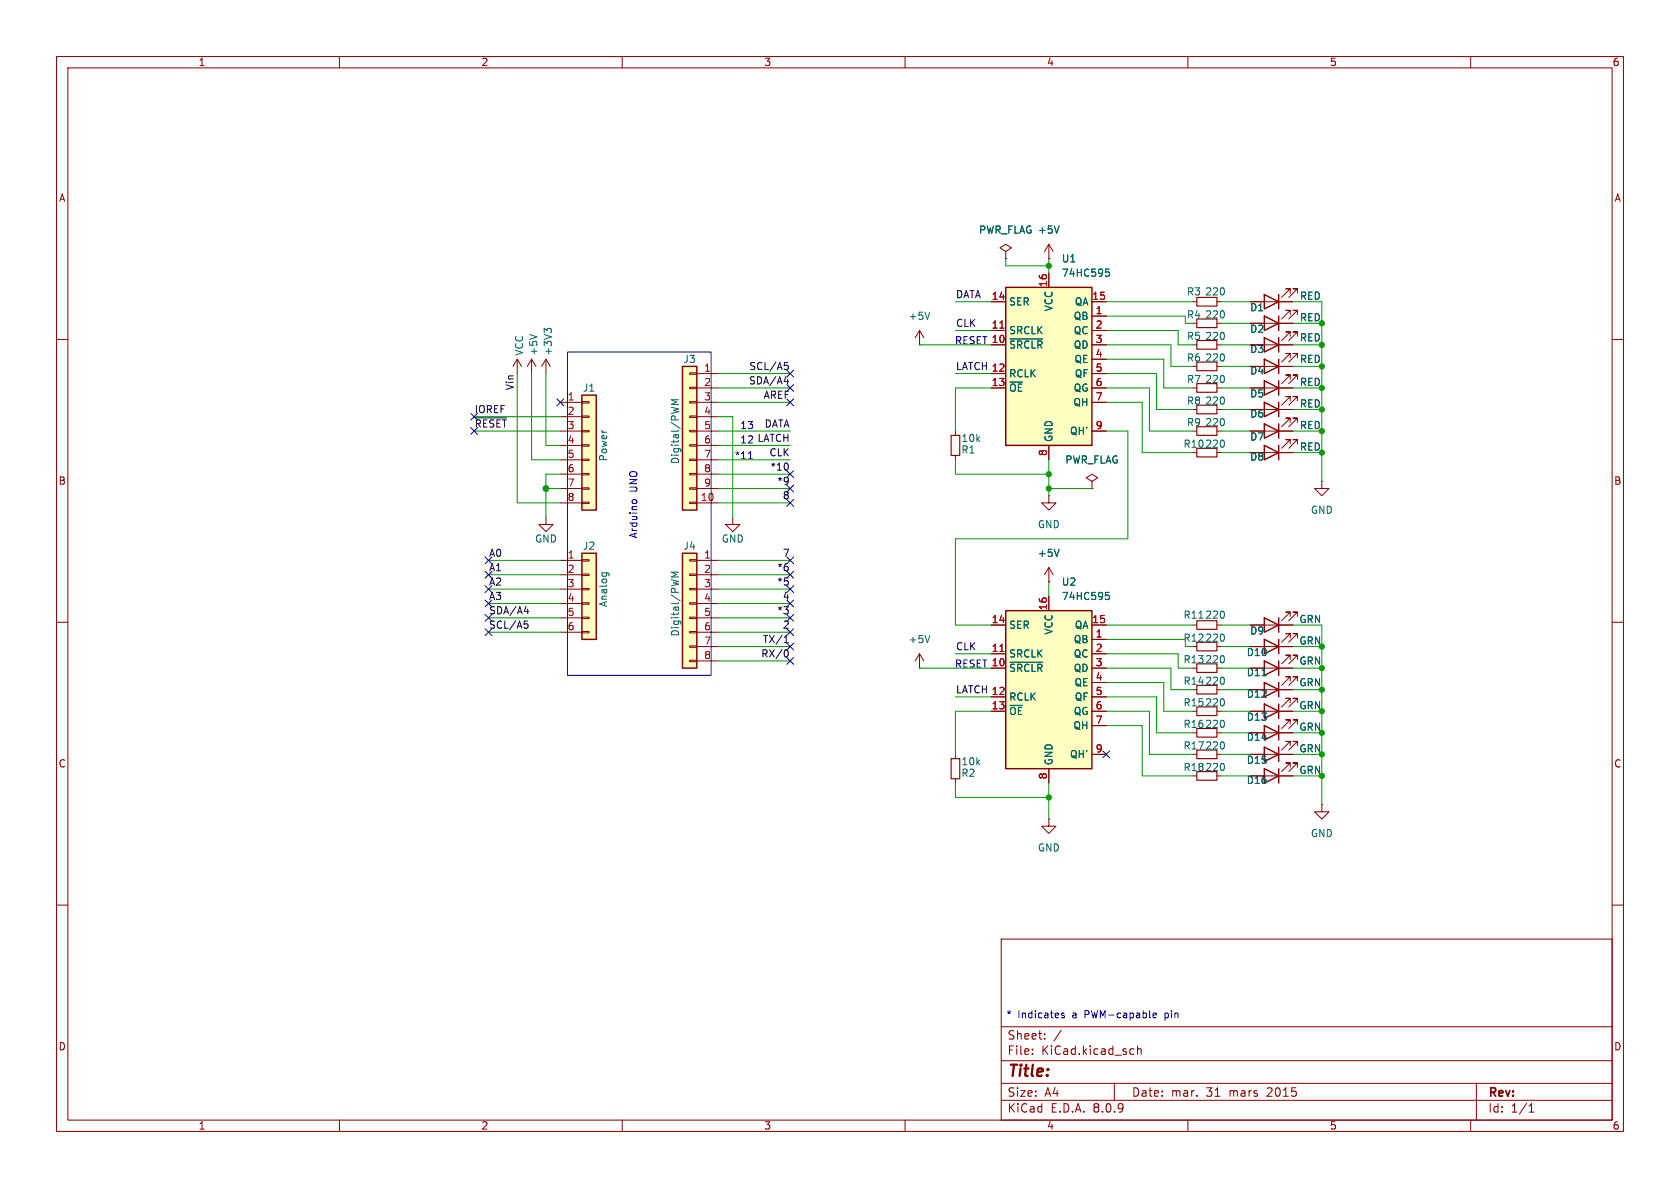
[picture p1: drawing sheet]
<svg xmlns="http://www.w3.org/2000/svg" width="297mm" height="210mm" viewBox="0 0 297 210" stroke-linecap="round" stroke-linejoin="round" font-family="sans-serif">
<g fill="none" stroke="#840000" stroke-width=".18">
<path d="M10 10h277v190h-277zM12 12h273v186h-273zM60 10v2M110 10v2M160 10v2M210 10v2M260 10v2M185.4 45.7h.1M185.4 43.2l-.7 1.3M185.4 43.2v2.5M185.4 43.2l.8 1.3M10 60h2"/>
<path d="M285 60h2M185.4 87.6v1.3h1.3l-1.3 1.3-1.3-1.3h1.3M185.4 87.6h.1M193 85.1l1.1-.6-1.1-.7-1 .7 1 .6v1.3M193 86.4h.1M10 110h2M285 110h2M210.8 137.2h.8M215.1 137.2h.8M10 160h2M177 166h108v32h-108zM285 160h2"/>
<path d="M60 198v2M110 198v2M160 198v2M177 194.5h108M177 191.5h108M177 187.5h108M177 181.5h108M182.5 186.3v.1M182.5 185.5v.1M184.7 183.6v.1M184.7 182.8v.1M187.6 182.1l-1.3 2"/>
<path d="M197 191.5v3M200 185.4l.5 .1M200.5 186.3l-.5 .1M201.1 185.5l.2-.1 .4 .1v.9M201.1 184.9v1.5M210 198v2M260 198v2M261 191.5v6.5M270.3 196.6h.9M270.3 195.5l.4-.4v1.5"/>
</g>
<path d="M211.6 136.4h3.5v1.5h-3.5z" fill="none" stroke="#840000" stroke-width=".2"/>
<path d="M187.2 39.9l-.4 1.3" fill="none" stroke="#006464" stroke-width=".18"/>
<path d="M177.8 50.8h15.2v27.9h-15.2z" fill="#ffffc2"/>
<path d="M177.8 50.8h15.2v27.9h-15.2z" fill="none" stroke="#840000" stroke-width=".25"/>
<g fill="none" stroke="#840000" stroke-width=".18">
<path d="M175.3 58.4h2.5M175.3 53.3h2.5M185.4 48.3v2.5M193 55.9h2.6M193 58.4h2.6M193 53.3h2.6M175.3 61h2.5M175.3 66h2.5M175.3 68.6h2.5M185.4 78.7v2.6M193 61h2.6M193 66h2.6"/>
<path d="M193 68.6h2.6M193 63.5h2.6M193 71.1h2.6M193 76.2h2.6M210.8 110.5h.8M215.1 110.5h.8M168.9 133.4v.7M168.9 137.7v.7"/>
</g>
<path d="M178.5 59.9h5.8M195.5 47.6h.6M195.6 48.1h.3l.2 .2-.1 .5h-.4M212 109.3h.7" fill="none" stroke="#006464" stroke-width=".18"/>
<path d="M176.8 58h.7" fill="none" stroke="#a90000" stroke-width=".18"/>
<path d="M211.6 109.7h3.5v1.6h-3.5zM168.1 134.1h1.6v3.6h-1.6z" fill="none" stroke="#840000" stroke-width=".2"/>
<path d="M177.8 108h15.2v27.9h-15.2z" fill="#ffffc2"/>
<path d="M177.8 108h15.2v27.9h-15.2z" fill="none" stroke="#840000" stroke-width=".25"/>
<g fill="none" stroke="#840000" stroke-width=".18">
<path d="M168.9 76.2v.8M96.5 91.4v1.3h1.3l-1.3 1.3-1.3-1.3h1.3M168.9 80.5v.8M175.3 118.1h2.5M175.3 115.6h2.5M175.3 110.5h2.5M185.4 105.4v2.6M193 113h2.6M193 118.1h2.6M193 115.6h2.6M193 110.5h2.6M210.8 114.3h.8"/>
<path d="M215.1 114.3h.8M175.3 123.2h2.5M175.3 125.7h2.5M185.4 135.9v2.5M193 123.2h2.6M193 125.7h2.6M193 120.7h2.6M193 128.3h2.6M193 133.4h2.6M210.8 129.5h.8M215.1 129.5h.8"/>
</g>
<path d="M178.5 117.1h5.8M195.5 104.7h.6M195.6 105.2h.3l.2 .2-.1 .5-.4 .1" fill="none" stroke="#006464" stroke-width=".18"/>
<path d="M176.8 115.2h.7" fill="none" stroke="#a90000" stroke-width=".18"/>
<path d="M168.1 77h1.6v3.5h-1.6zM211.6 113.5h3.5v1.6h-3.5zM211.6 128.8h3.5v1.5h-3.5z" fill="none" stroke="#840000" stroke-width=".2"/>
<path d="M120.6 97.8h2.6v20.3h-2.6z" fill="#ffffc2"/>
<g fill="none" stroke="#840000" stroke-width=".18">
<path d="M121.9 98.9h1.3v.3h-1.3zM123.2 99.1h3.8M121.9 116.7h1.3v.3h-1.3zM121.9 114.2h1.3v.2h-1.3zM121.9 111.6h1.3v.3h-1.3zM121.9 109.1h1.3v.2h-1.3zM121.9 106.6h1.3v.2h-1.3zM121.9 104h1.3v.3h-1.3zM121.9 101.5h1.3v.2h-1.3zM123.2 101.6h3.8M123.2 104.1h3.8M123.2 106.7h3.8"/>
<path d="M123.2 109.2h3.8M123.2 111.8h3.8M123.2 114.3h3.8M123.2 116.8h3.8"/>
</g>
<path d="M120.6 97.8h2.6v20.3h-2.6z" fill="none" stroke="#840000" stroke-width=".25"/>
<path d="M120 101.1h-1.3l.9 .5-.9 .4h1.3" fill="none" stroke="#006464" stroke-width=".18"/>
<path d="M102.9 69.9h2.5v20.3h-2.5z" fill="#ffffc2"/>
<g fill="none" stroke="#840000" stroke-width=".18">
<path d="M99.1 71.1h3.8M99.1 73.7h3.8M99.1 76.2h3.8M99.1 78.7h3.8M102.9 78.6h1.2v.3h-1.2zM102.9 76.1h1.2v.2h-1.2zM102.9 73.5h1.2v.3h-1.2zM102.9 71h1.2v.2h-1.2zM99.1 81.3h3.8M99.1 83.8h3.8M99.1 86.4h3.8M99.1 88.9h3.8"/>
<path d="M102.9 88.8h1.2v.2h-1.2zM102.9 86.2h1.2v.3h-1.2zM102.9 83.7h1.2v.2h-1.2zM102.9 81.2h1.2v.2h-1.2z"/>
</g>
<path d="M102.9 69.9h2.5v20.3h-2.5z" fill="none" stroke="#840000" stroke-width=".25"/>
<path d="M102.9 97.8h2.5v15.2h-2.5z" fill="#ffffc2"/>
<g fill="none" stroke="#840000" stroke-width=".18">
<path d="M177.8 44.5l1-.7-1-.6-1 .6 1 .7v1.2M177.8 45.7h.1M223.5 76.2h5.1M228.1 74.7v-.8h-.8h.8l-1.5 1.5M228.1 78.5v-.8h-.8h.8l-1.5 1.5M229.4 74.7v-.8h-.8h.8l-1.6 1.5M229.4 78.5v-.8h-.8h.8l-1.6 1.5M99.1 99.1h3.8M102.9 98.9h1.2v.3h-1.2zM210.8 80h.8M215.1 80h.8M223.5 80h5.1"/>
<path d="M233.7 85.1v1.3h1.2l-1.2 1.2-1.3-1.2h1.3M233.7 85.1h.1M99.1 101.6h3.8M99.1 104.1h3.8M99.1 106.7h3.8M99.1 109.2h3.8M99.1 111.8h3.8M102.9 111.6h1.2v.3h-1.2zM102.9 109.1h1.2v.2h-1.2zM102.9 106.6h1.2v.2h-1.2zM102.9 104h1.2v.3h-1.2zM102.9 101.5h1.2v.2h-1.2z"/>
<path d="M185.4 102.9h.1M185.4 100.3l-.7 1.3M185.4 100.3v2.6M185.4 100.3l.8 1.3M210.8 118.1h.8M215.1 118.1h.8M210.8 133.4h.8M210.8 121.9h.8M215.1 133.4h.8M215.1 121.9h.8M223.5 125.7h5.1M223.5 121.9h5.1"/>
<path d="M223.5 129.5h5.1M228.1 124.2v-.8h-.8h.8l-1.5 1.6M228.1 120.4v-.8h-.8h.8l-1.5 1.6M228.1 128v-.7h-.8h.8l-1.5 1.5M229.4 124.2v-.8h-.8h.8l-1.6 1.6M229.4 120.4v-.8h-.8h.8l-1.6 1.6M229.4 128v-.7h-.8h.8l-1.6 1.5"/>
</g>
<path d="M223.5 74.9l2.6 1.3-2.6 1.3zM223.5 78.7l2.6 1.3-2.6 1.3zM226.1 74.9v2.6M226.1 78.7v2.6M102.9 97.8h2.5v15.2h-2.5zM223.5 124.5l2.6 1.2-2.6 1.3zM223.5 120.7l2.6 1.2-2.6 1.3zM223.5 128.3l2.6 1.2-2.6 1.3zM226.1 120.7v2.5M226.1 124.5v2.5M226.1 128.3v2.5" fill="none" stroke="#840000" stroke-width=".25"/>
<path d="M187.2 97.1l-.4 1.3M106.4 101.3h1l.3 .2M106.5 101.3l-.1 .3M107.2 101.3l.1 .3" fill="none" stroke="#006464" stroke-width=".18"/>
<path d="M211.6 79.2h3.5v1.6h-3.5zM211.6 117.3h3.5v1.6h-3.5zM211.6 132.6h3.5v1.5h-3.5zM211.6 121.2h3.5v1.5h-3.5z" fill="none" stroke="#840000" stroke-width=".2"/>
<path d="M120.6 64.8h2.6v25.4h-2.6z" fill="#ffffc2"/>
<g fill="none" stroke="#840000" stroke-width=".18">
<path d="M162.6 58.4l-.8 1.3M162.6 58.4v2.6M162.6 58.4l.7 1.3M175.3 53.3h2.5M175.3 58.4h2.5M177.8 45.7h.1M185.4 45.7h.1M185.4 48.3v2.5M193 53.3h2.6M193 55.9h2.6M193 58.4h2.6M210.8 57.2h.8"/>
<path d="M210.8 53.3h.8M215.1 57.2h.8M215.1 53.3h.8M221 53.3h7.6M223.5 57.2h5.1M228.1 55.6v-.7h-.8h.8l-1.5 1.5M228.1 59.4v-.7h-.8h.8l-1.5 1.5M228.1 51.8v-.7h-.8h.8l-1.5 1.5M229.4 55.6v-.7h-.8h.8l-1.6 1.5M229.4 59.4v-.7h-.8h.8l-1.6 1.5M229.4 51.8v-.7h-.8h.8l-1.6 1.5M91.4 63.5l-.7 1.3"/>
<path d="M91.4 63.5v2.5M91.4 63.5l.8 1.3M94 63.5l-.8 1.3M94 63.5v2.5M94 63.5l.7 1.3M96.5 63.5l-.7 1.3M96.5 63.5v2.5M96.5 63.5l.8 1.3M121.9 78.6h1.3v.3h-1.3zM121.9 76.1h1.3v.2h-1.3zM121.9 73.5h1.3v.3h-1.3zM121.9 71h1.3v.2h-1.3z"/>
<path d="M121.9 68.5h1.3v.2h-1.3zM121.9 65.9h1.3v.3h-1.3zM123.2 66h3.8M123.2 68.6h3.8M123.2 71.1h3.8M123.2 73.7h3.8M123.2 76.2h3.8M123.2 78.7h3.8M162.6 61h.1M175.3 66h2.5M175.3 68.6h2.5M175.3 61h2.5"/>
<path d="M185.4 78.7v2.6M193 66h2.6M193 68.6h2.6M193 71.1h2.6M193 76.2h2.6M193 61h2.6M193 63.5h2.6M210.8 68.6h.8M210.8 76.2h.8M210.8 61h.8M210.8 72.4h.8M210.8 64.8h.8"/>
<path d="M215.1 68.6h.8M215.1 76.2h.8M215.1 61h.8M215.1 72.4h.8M215.1 64.8h.8M223.5 68.6h5.1M223.5 61h5.1M223.5 72.4h5.1M223.5 64.8h5.1M226.1 76.2h2.5M228.1 70.9v-.8h-.8h.8l-1.5 1.5M228.1 67.1v-.8h-.8h.8l-1.5 1.5"/>
<path d="M228.1 63.2v-.7h-.8h.8l-1.5 1.5M229.4 70.9v-.8h-.8h.8l-1.6 1.5M229.4 67.1v-.8h-.8h.8l-1.6 1.5M229.4 63.2v-.7h-.8h.8l-1.6 1.5M121.9 88.8h1.3v.2h-1.3zM121.9 86.2h1.3v.3h-1.3zM121.9 83.7h1.3v.2h-1.3zM121.9 81.2h1.3v.2h-1.3zM123.2 88.9h3.8M123.2 81.3h3.8M123.2 83.8h3.8M123.2 86.4h3.8"/>
<path d="M129.5 91.4v1.3h1.3l-1.3 1.3-1.2-1.3h1.2M193 86.4h.1M226.1 80h2.5M162.6 118.1h.1M162.6 115.6v2.5M162.6 115.6l-.8 1.2M162.6 115.6l.7 1.2M175.3 118.1h2.5M175.3 110.5h2.5M175.3 115.6h2.5M185.4 102.9h.1M185.4 105.4v2.6"/>
<path d="M193 118.1h2.6M193 110.5h2.6M193 113h2.6M193 115.6h2.6M223.5 118.1h5.1M223.5 114.3h5.1M223.5 110.5h5.1M228.1 116.6v-.8h-.8h.8l-1.5 1.5M228.1 112.8v-.8h-.8h.8l-1.5 1.5M228.1 109v-.8h-.8h.8l-1.5 1.5M229.4 116.6v-.8h-.8h.8l-1.6 1.5M229.4 112.8v-.8h-.8h.8l-1.6 1.5"/>
<path d="M229.4 109v-.8h-.8h.8l-1.6 1.5M175.3 125.7h2.5M175.3 123.2h2.5M185.4 135.9v2.5M193 125.7h2.6M193 133.4h2.6M193 123.2h2.6M193 120.7h2.6M193 128.3h2.6M210.8 125.7h.8M215.1 125.7h.8M223.5 133.4h5.1"/>
<path d="M223.5 137.2h5.1M226.1 125.7h2.5M226.1 129.5h2.5M226.1 121.9h2.5M228.1 131.8v-.7h-.8h.8l-1.5 1.5M228.1 135.6v-.7h-.8h.8l-1.5 1.5M229.4 131.8v-.7h-.8h.8l-1.6 1.5M229.4 135.6v-.7h-.8h.8l-1.6 1.5M185.4 144.8v1.3h1.3l-1.3 1.2-1.3-1.2h1.3M185.4 144.8h.1M233.7 142.2v1.3h1.2l-1.2 1.3-1.3-1.3h1.3M233.7 142.2h.1"/>
</g>
<g fill="none" stroke="#840000" stroke-width=".25">
<path d="M223.5 55.9l2.6 1.3-2.6 1.2zM223.5 59.7l2.6 1.3-2.6 1.2zM223.5 52.1l2.6 1.2-2.6 1.3zM226.1 52.1v2.5M226.1 55.9v2.5M226.1 59.7v2.5M120.6 64.8h2.6v25.4h-2.6zM223.5 71.1l2.6 1.3-2.6 1.3zM223.5 67.3l2.6 1.3-2.6 1.3zM223.5 63.5l2.6 1.3-2.6 1.2zM226.1 63.5v2.5M226.1 67.3v2.6"/>
<path d="M226.1 71.1v2.6M223.5 116.8l2.6 1.3-2.6 1.3zM223.5 113l2.6 1.3-2.6 1.3zM223.5 109.2l2.6 1.3-2.6 1.3zM226.1 109.2v2.6M226.1 113v2.6M226.1 116.8v2.6M223.5 132.1l2.6 1.3-2.6 1.2zM223.5 135.9l2.6 1.3-2.6 1.2zM226.1 132.1v2.5M226.1 135.9v2.5"/>
</g>
<g fill="none" stroke="#006464" stroke-width=".18">
<path d="M187.2 39.9l-.4 1.3M93.6 59.1l1.3 .5M96.7 58.5l-.5-.5v.8M96.7 58.3l.2-.3h.3l.3 .3M164.4 55.2l-.4 1.3M178.5 59.9h5.8M195.5 47.6h.6M195.6 48.1h.3l.2 .2-.1 .5h-.4M120 70.7h-1.3l.9 .4-.9 .4h1.3M187.2 97.1l-.4 1.3M164.4 112.3l-.4 1.3M178.5 117.1h5.8"/>
<path d="M195.5 104.7h.6M195.6 105.2h.3l.2 .2-.1 .5-.4 .1M223.1 119.5h.8"/>
</g>
<path d="M211.6 52.6h3.5v1.5h-3.5zM211.6 56.4h3.5v1.5h-3.5zM211.6 60.2h3.5v1.5h-3.5zM211.6 67.8h3.5v1.5h-3.5zM211.6 75.4h3.5v1.6h-3.5zM211.6 71.6h3.5v1.6h-3.5zM211.6 64h3.5v1.5h-3.5zM211.6 125h3.5v1.5h-3.5z" fill="none" stroke="#840000" stroke-width=".2"/>
<g fill="none" stroke="#0f0f0f" stroke-width=".18">
<path d="M84 73.9h5.5M138.6 67.5h.8M138.7 64.1h.6M138.8 64.6h.3l.3 .2-.2 .5h-.4M139.2 67v.9M139.3 82.1v.8M92.7 109.8h.6M92.7 108.1h.8M92.8 110.3h.3l.3 .2-.1 .4-.5 .2M93.3 107.7v.8M138.6 113.6h.8M138.8 112.6l.2-.3v1.3"/>
<path d="M138.9 114.9a.68 .68 0 0 1 .5 .6 .68 .68 0 0 1-.5 .6"/>
</g>
<path d="M100.3 62.2h25.4v57.2h-25.4zM111.7 88.8l.1-.3 .2-.2 .5 .1 .1 .4M132.3 81.1h.7M188.1 179.1h-.3l-.2 .2 .1 .1 .4 .2v.3h-.5M203.8 179.5l.6-.1v-.3h-.4l-.2 .2 .1 .6h.5" fill="none" stroke="#0000c2" stroke-width=".18"/>
<g fill="none" stroke="#009600" stroke-width=".18">
<path d="M168.9 53.3h6.4M168.9 58.4h6.4M177.8 45.7v1.3h7.6M185.4 45.7v2.6M195.6 53.3h15.2M195.6 58.4h12.7v2.6h2.5M195.6 55.9h13.9v1.3h1.3M215.9 53.3h5.1M215.9 57.2h5.1M228.6 53.3h5.1v31.8M228.6 57.2h5.1M83.8 76.2h15.3"/>
<path d="M83.8 73.7h15.3M91.4 66v22.9h7.7M94 66v15.3h5.1M96.5 66v12.7h2.6M127 68.6h12.7M127 76.2h12.7M127 66h12.7M127 78.7h12.7M127 73.7h2.5v17.7M127 71.1h12.7M162.6 61h12.7M168.9 66h6.4"/>
<path d="M175.3 68.6h-6.4v7.6M195.6 68.6h7.6v7.6h7.6M195.6 63.5h10.1v5.1h5.1M195.6 76.2h3.8v19.1h-30.5v15.2h6.4M195.6 66h8.9v6.4h6.3M195.6 71.1h6.3v8.9h8.9M195.6 61h11.4v3.8h3.8M215.9 68.6h5.1M215.9 76.2h5.1M215.9 72.4h5.1M215.9 61h5.1M215.9 64.8h5.1"/>
<path d="M228.6 68.6h5.1M228.6 76.2h5.1M228.6 72.4h5.1M228.6 61h5.1M228.6 64.8h5.1M86.4 99.1h12.7M96.5 86.4h2.6M99.1 83.8h-2.6v7.6M127 81.3h12.7M127 83.8h12.7M127 99.1h12.7M127 86.4h12.7"/>
<path d="M127 88.9h12.7M168.9 81.3v2.5h16.5M185.4 81.3v6.3M185.4 86.4h7.6M215.9 80h5.1M228.6 80h5.1M86.4 104.1h12.7M86.4 101.6h12.7M86.4 111.8h12.7M86.4 106.7h12.7M86.4 109.2h12.7M127 104.1h12.7"/>
<path d="M127 101.6h12.7M127 111.8h12.7M127 106.7h12.7M127 109.2h12.7M127 116.8h12.7M127 114.3h12.7M162.6 118.1h12.7M168.9 115.6h6.4M185.4 102.9v2.5M195.6 113h13.9v1.3h1.3M195.6 115.6h12.7v2.5h2.5M195.6 118.1h11.4v3.8h3.8"/>
<path d="M195.6 110.5h15.2M215.9 114.3h5.1M215.9 110.5h5.1M215.9 118.1h5.1M228.6 110.5h5.1v31.7M228.6 114.3h5.1M228.6 118.1h5.1M168.9 138.4v2.6h16.5M168.9 123.2h6.4M175.3 125.7h-6.4v7.7M185.4 138.4v6.4M195.6 128.3h6.3v8.9h8.9"/>
<path d="M195.6 123.2h8.9v6.3h6.3M195.6 125.7h7.6v7.7h7.6M195.6 120.7h10.1v5h5.1M215.9 133.4h5.1M215.9 137.2h5.1M215.9 121.9h5.1M215.9 129.5h5.1M215.9 125.7h5.1M228.6 133.4h5.1M228.6 137.2h5.1M228.6 121.9h5.1M228.6 129.5h5.1"/>
<path d="M228.6 125.7h5.1"/>
</g>
<g fill="none" stroke="#000084" stroke-width=".18">
<path d="M83.2 73.1l1.2 1.2M83.2 75.6l1.2 1.2M84.4 73.1l-1.2 1.2M84.4 75.6l-1.2 1.2M98.5 70.5l1.2 1.2M99.7 70.5l-1.2 1.2M139.1 68l1.2 1.2M139.1 70.5l1.2 1.2M139.1 65.4l1.2 1.2M140.3 68l-1.2 1.2M140.3 70.5l-1.2 1.2M140.3 65.4l-1.2 1.2"/>
<path d="M85.8 98.5l1.2 1.2M87 98.5l-1.2 1.2M139.1 83.2l1.2 1.2M139.1 98.5l1.2 1.2M139.1 88.3l1.2 1.2M139.1 85.8l1.2 1.2M140.3 83.2l-1.2 1.2M140.3 98.5l-1.2 1.2M140.3 88.3l-1.2 1.2M140.3 85.8l-1.2 1.2M85.8 101l1.2 1.2M85.8 106.1l1.2 1.2"/>
<path d="M85.8 108.6l1.2 1.2M85.8 111.2l1.2 1.2M85.8 103.5l1.2 1.2M87 101l-1.2 1.2M87 106.1l-1.2 1.2M87 108.6l-1.2 1.2M87 111.2l-1.2 1.2M87 103.5l-1.2 1.2M139.1 103.5l1.2 1.2M139.1 116.2l1.2 1.2M139.1 101l1.2 1.2M139.1 106.1l1.2 1.2"/>
<path d="M139.1 113.7l1.2 1.2M139.1 108.6l1.2 1.2M139.1 111.2l1.2 1.2M140.3 103.5l-1.2 1.2M140.3 116.2l-1.2 1.2M140.3 101l-1.2 1.2M140.3 106.1l-1.2 1.2M140.3 113.7l-1.2 1.2M140.3 108.6l-1.2 1.2M140.3 111.2l-1.2 1.2M195 132.7l1.2 1.3M196.2 132.7l-1.2 1.3"/>
</g>
<path d="M176.8 58h.7M176.8 115.2h.7" fill="none" stroke="#a90000" stroke-width=".18"/>
<g fill="#009600" stroke="#009600" stroke-width=".18">
<circle cx="185.4" cy="141" r=".46"/>
<circle cx="185.4" cy="83.8" r=".46"/>
<circle cx="233.7" cy="121.9" r=".46"/>
<circle cx="233.7" cy="125.7" r=".46"/>
<circle cx="233.7" cy="137.2" r=".46"/>
<circle cx="233.7" cy="129.5" r=".46"/>
<circle cx="233.7" cy="133.4" r=".46"/>
<circle cx="233.7" cy="76.2" r=".46"/>
<circle cx="233.7" cy="80" r=".46"/>
<circle cx="233.7" cy="114.3" r=".46"/>
<circle cx="233.7" cy="118.1" r=".46"/>
<circle cx="233.7" cy="57.2" r=".46"/>
<circle cx="233.7" cy="64.8" r=".46"/>
<circle cx="233.7" cy="68.6" r=".46"/>
<circle cx="233.7" cy="61" r=".46"/>
<circle cx="233.7" cy="72.4" r=".46"/>
<circle cx="185.4" cy="86.4" r=".46"/>
<circle cx="185.4" cy="47" r=".46"/>
<circle cx="96.5" cy="86.4" r=".51"/>
</g>
<text font-size="2.8" fill="#840000" x="178" y="190.9">Title:</text>
<g font-size="2.1" fill="#840000">
<text x="178" y="184">Sheet:</text>
<text x="178" y="186.7">File:</text>
<text x="184.1" y="186.7">KiCad.kicad_sch</text>
<text x="178" y="196.9">KiCad</text>
<text x="178" y="194.1">Size:</text>
<text x="184.7" y="194.1">A4</text>
<text x="185.7" y="196.9">E.D.A.</text>
<text x="193.3" y="196.9">8.0.9</text>
<text x="200" y="194.1">Date:</text>
<text x="207" y="194.1">mar.</text>
<text x="213.3" y="194.1">31</text>
<text x="217.5" y="194.1">mars</text>
<text x="224.3" y="194.1">2015</text>
<text x="263" y="194.3">Rev:</text>
<text x="263" y="196.9">Id:</text>
<text x="267.1" y="196.9">1/1</text>
</g>
<g font-size="1.8" fill="#840000">
<text x="35" y="11.9">1</text>
<text x="85" y="11.9">2</text>
<text x="135" y="11.9">3</text>
<text x="185" y="11.9">4</text>
<text x="235" y="11.9">5</text>
<text x="285" y="11.9">6</text>
<text x="10.3" y="35.9">A</text>
<text x="285.3" y="35.9">A</text>
<text x="220.9" y="59">D2</text>
<text x="220.9" y="62.6">D3</text>
<text x="220.9" y="70.5">D5</text>
<text x="220.9" y="66.4">D4</text>
<text x="220.9" y="74">D6</text>
<text x="220.9" y="78.1">D7</text>
<text x="220.9" y="81.6">D8</text>
<text x="10.3" y="85.9">B</text>
<text x="285.3" y="85.9">B</text>
<text x="220.9" y="112.4">D9</text>
<text x="220.3" y="119.7">D11</text>
<text x="220.3" y="116.2">D10</text>
<text x="220.3" y="123.5">D12</text>
<text x="220.3" y="127.6">D13</text>
<text x="220.3" y="131.2">D14</text>
<text x="10.3" y="135.9">C</text>
<text x="220.3" y="135.2">D15</text>
<text x="285.3" y="135.9">C</text>
<text x="220.3" y="138.8">D16</text>
<text x="10.3" y="185.9">D</text>
<text x="285.3" y="185.9">D</text>
<text x="35" y="199.9">1</text>
<text x="85" y="199.9">2</text>
<text x="135" y="199.9">3</text>
<text x="185" y="199.9">4</text>
<text x="235" y="199.9">5</text>
<text x="285" y="199.9">6</text>
</g>
<g font-size="1.8" fill="#006464">
<text x="173" y="41.5">PWR_FLAG +5V</text>
<text x="187.6" y="46.6">U1</text>
<text x="187.6" y="49.1">74HC595</text>
<text x="209.7" y="52.4">R3</text>
<text x="213" y="52.4">220</text>
<text x="229.7" y="53.2">RED</text>
<text x="160.5" y="56.7">+5V</text>
<text x="178.3" y="59.3">SRCLK</text>
<text x="178.3" y="54.2">SER</text>
<text x="186.3" y="55.1" transform="rotate(-90 186.3 55.1)">VCC</text>
<text x="189.7" y="56.7">QB</text>
<text x="189.7" y="59.3">QC</text>
<text x="189.9" y="54.2">QA</text>
<text x="209.7" y="56.5">R4</text>
<text x="213" y="56.5">220</text>
<text x="220.9" y="55.2">D1</text>
<text x="229.7" y="57">RED</text>
<text x="92.7" y="63" transform="rotate(-90 92.7 63)">VCC</text>
<text x="95.2" y="63" transform="rotate(-90 95.2 63)">+5V</text>
<text x="97.8" y="63" transform="rotate(-90 97.8 63)">+3V3</text>
<text x="120.7" y="64.4">J3</text>
<text x="178.3" y="61.8">~{SRCLR}</text>
<text x="189.7" y="61.8">QD</text>
<text x="189.8" y="64.4">QE</text>
<text x="209.7" y="60.3">R5</text>
<text x="209.7" y="64.1">R6</text>
<text x="213" y="60.3">220</text>
<text x="213" y="64.1">220</text>
<text x="229.7" y="60.6">RED</text>
<text x="229.7" y="64.4">RED</text>
<text x="102.9" y="69.4">J1</text>
<text x="178.3" y="66.9">RCLK</text>
<text x="178.3" y="69.4">~{OE}</text>
<text x="189.7" y="72">QH</text>
<text x="189.7" y="69.4">QG</text>
<text x="189.9" y="66.9">QF</text>
<text x="209.7" y="67.9">R7</text>
<text x="209.7" y="71.7">R8</text>
<text x="213" y="67.9">220</text>
<text x="213" y="71.7">220</text>
<text x="229.7" y="68.4">RED</text>
<text x="189.1" y="77.1">QH'</text>
<text x="209.7" y="75.5">R9</text>
<text x="213" y="75.5">220</text>
<text x="229.7" y="76">RED</text>
<text x="229.7" y="72.2">RED</text>
<text x="107.5" y="81.7" transform="rotate(-90 107.5 81.7)">Power</text>
<text x="120.2" y="82.1" transform="rotate(-90 120.2 82.1)">Digital/PWM</text>
<text x="169.9" y="80.4">R1</text>
<text x="169.9" y="78.3">10k</text>
<text x="186.3" y="78.2" transform="rotate(-90 186.3 78.2)">GND</text>
<text x="188.2" y="82.1">PWR_FLAG</text>
<text x="209.1" y="79.3">R10</text>
<text x="213" y="79.3">220</text>
<text x="229.7" y="79.9">RED</text>
<text x="183.4" y="93.6">GND</text>
<text x="231.6" y="91">GND</text>
<text x="94.5" y="96.1">GND</text>
<text x="102.9" y="97.4">J2</text>
<text x="120.7" y="97.4">J4</text>
<text x="127.5" y="96.1">GND</text>
<text x="183.4" y="98.7">+5V</text>
<text x="107.5" y="107.4" transform="rotate(-90 107.5 107.4)">Analog</text>
<text x="187.6" y="103.7">U2</text>
<text x="187.6" y="106.3">74HC595</text>
<text x="120.2" y="112.6" transform="rotate(-90 120.2 112.6)">Digital/PWM</text>
<text x="160.5" y="113.9">+5V</text>
<text x="178.3" y="111.4">SER</text>
<text x="186.3" y="112.3" transform="rotate(-90 186.3 112.3)">VCC</text>
<text x="189.7" y="113.9">QB</text>
<text x="189.9" y="111.4">QA</text>
<text x="209.1" y="109.6">R11</text>
<text x="209.1" y="113.6">R12</text>
<text x="213" y="109.6">220</text>
<text x="213" y="113.6">220</text>
<text x="229.6" y="110.3">GRN</text>
<text x="178.3" y="119">~{SRCLR}</text>
<text x="178.3" y="116.4">SRCLK</text>
<text x="189.7" y="116.4">QC</text>
<text x="189.7" y="119">QD</text>
<text x="209.1" y="117.4">R13</text>
<text x="213" y="117.4">220</text>
<text x="229.6" y="117.7">GRN</text>
<text x="229.6" y="114.1">GRN</text>
<text x="178.3" y="124.1">RCLK</text>
<text x="189.8" y="121.5">QE</text>
<text x="189.9" y="124.1">QF</text>
<text x="209.1" y="121.3">R14</text>
<text x="209.1" y="125.1">R15</text>
<text x="213" y="121.3">220</text>
<text x="213" y="125.1">220</text>
<text x="229.6" y="125.6">GRN</text>
<text x="229.6" y="121.5">GRN</text>
<text x="178.3" y="126.6">~{OE}</text>
<text x="189.7" y="129.1">QH</text>
<text x="189.7" y="126.6">QG</text>
<text x="209.1" y="128.9">R16</text>
<text x="213" y="128.9">220</text>
<text x="229.6" y="129.4">GRN</text>
<text x="169.9" y="137.5">R2</text>
<text x="169.9" y="135.5">10k</text>
<text x="186.3" y="135.4" transform="rotate(-90 186.3 135.4)">GND</text>
<text x="189.1" y="134.2">QH'</text>
<text x="209.1" y="136.5">R18</text>
<text x="209.1" y="132.7">R17</text>
<text x="213" y="136.5">220</text>
<text x="213" y="132.7">220</text>
<text x="229.6" y="133.2">GRN</text>
<text x="229.6" y="137">GRN</text>
<text x="231.6" y="148.2">GND</text>
<text x="183.4" y="150.7">GND</text>
</g>
<g font-size="1.8" fill="#0f0f0f">
<text x="168.9" y="52.8">DATA</text>
<text x="168.9" y="57.9">CLK</text>
<text x="132.4" y="65.5">SCL/A5</text>
<text x="168.9" y="65.5">LATCH 12</text>
<text x="90.9" y="69.1" transform="rotate(-90 90.9 69.1)">Vin</text>
<text x="132.3" y="68">SDA/A4</text>
<text x="134.9" y="70.6">AREF</text>
<text x="83.8" y="75.7">~{RESET}</text>
<text x="83.8" y="73.1">IOREF</text>
<text x="135.1" y="75.7">DATA</text>
<text x="135.9" y="80.7">CLK</text>
<text x="136.1" y="83.3">*10</text>
<text x="137.3" y="85.8">*9</text>
<text x="138.3" y="88.4">8</text>
<text x="86.4" y="101.1">A1</text>
<text x="86.4" y="98.5">A0</text>
<text x="137.3" y="101.1">*6</text>
<text x="138.3" y="98.5">7</text>
<text x="86.4" y="106.1">A3</text>
<text x="86.4" y="103.6">A2</text>
<text x="137.3" y="103.6">*5</text>
<text x="138.3" y="106.1">4</text>
<text x="86.4" y="111.2">SCL/A5</text>
<text x="86.4" y="108.7">SDA/A4</text>
<text x="134.8" y="113.8">TX/1</text>
<text x="137.3" y="108.7">*3</text>
<text x="138.3" y="111.2">2</text>
<text x="134.5" y="116.3">RX/0</text>
<text x="168.9" y="115">CLK</text>
<text x="168.9" y="122.7">LATCH 12</text>
</g>
<g font-size="1.8" fill="#a90000">
<text x="175.2" y="53.1">14</text>
<text x="185.2" y="50.8" transform="rotate(-90 185.2 50.8)">16</text>
<text x="193" y="53.1">15</text>
<text x="175.2" y="58.2">11</text>
<text x="193.6" y="55.6">1</text>
<text x="193.6" y="58.2">2</text>
<text x="124.4" y="65.8">1</text>
<text x="175.2" y="60.7">10</text>
<text x="175.2" y="65.8">12</text>
<text x="193.6" y="60.7">3</text>
<text x="193.6" y="63.2">4</text>
<text x="193.6" y="65.8">5</text>
<text x="100.3" y="70.9">1</text>
<text x="124.4" y="68.3">2</text>
<text x="124.4" y="70.9">3</text>
<text x="175.2" y="68.3">13</text>
<text x="193.6" y="68.3">6</text>
<text x="193.6" y="70.9">7</text>
<text x="100.3" y="73.4">2</text>
<text x="100.3" y="75.9">3</text>
<text x="124.4" y="73.4">4</text>
<text x="124.4" y="75.9">5</text>
<text x="193.6" y="75.9">9</text>
<text x="100.3" y="78.5">4</text>
<text x="100.3" y="81">5</text>
<text x="100.3" y="83.6">6</text>
<text x="124.4" y="78.5">6</text>
<text x="124.4" y="81">7</text>
<text x="124.4" y="83.6">8</text>
<text x="185.2" y="80.7" transform="rotate(-90 185.2 80.7)">8</text>
<text x="100.3" y="86.1">7</text>
<text x="100.3" y="88.6">8</text>
<text x="123.8" y="88.6">10</text>
<text x="124.4" y="86.1">9</text>
<text x="100.3" y="98.8">1</text>
<text x="100.3" y="101.3">2</text>
<text x="124.4" y="98.8">1</text>
<text x="124.4" y="101.3">2</text>
<text x="100.3" y="103.9">3</text>
<text x="100.3" y="106.4">4</text>
<text x="124.4" y="103.9">3</text>
<text x="124.4" y="106.4">4</text>
<text x="185.2" y="108" transform="rotate(-90 185.2 108)">16</text>
<text x="100.3" y="109">5</text>
<text x="100.3" y="111.5">6</text>
<text x="124.4" y="109">5</text>
<text x="124.4" y="111.5">6</text>
<text x="175.2" y="110.2">14</text>
<text x="193" y="110.2">15</text>
<text x="193.6" y="112.8">1</text>
<text x="124.4" y="114">7</text>
<text x="124.4" y="116.6">8</text>
<text x="175.2" y="115.3">11</text>
<text x="175.2" y="117.9">10</text>
<text x="193.6" y="115.3">2</text>
<text x="193.6" y="117.9">3</text>
<text x="175.2" y="125.5">13</text>
<text x="175.2" y="122.9">12</text>
<text x="193.6" y="120.4">4</text>
<text x="193.6" y="122.9">5</text>
<text x="193.6" y="125.5">6</text>
<text x="193.6" y="128">7</text>
<text x="185.2" y="137.9" transform="rotate(-90 185.2 137.9)">8</text>
<text x="193.6" y="133.1">9</text>
</g>
<g font-size="1.8" fill="#0000c2">
<text x="168.7" y="61.1">RESET 10</text>
<text x="130.8" y="76.1">13</text>
<text x="129.8" y="81.4">*11</text>
<text x="130.8" y="78.6">12 LATCH</text>
<text x="112.9" y="87" transform="rotate(-90 112.9 87)">UNO</text>
<text x="112.9" y="95.3" transform="rotate(-90 112.9 95.3)">Arduino</text>
<text x="168.7" y="118.2">RESET 10</text>
<text x="177.8" y="180.1">*</text>
<text x="179.9" y="180.1">Indicates</text>
<text x="189.7" y="180.1">a</text>
<text x="192" y="180.1">PWM-capable</text>
<text x="206.4" y="180.1">pin</text>
</g>
</svg>
